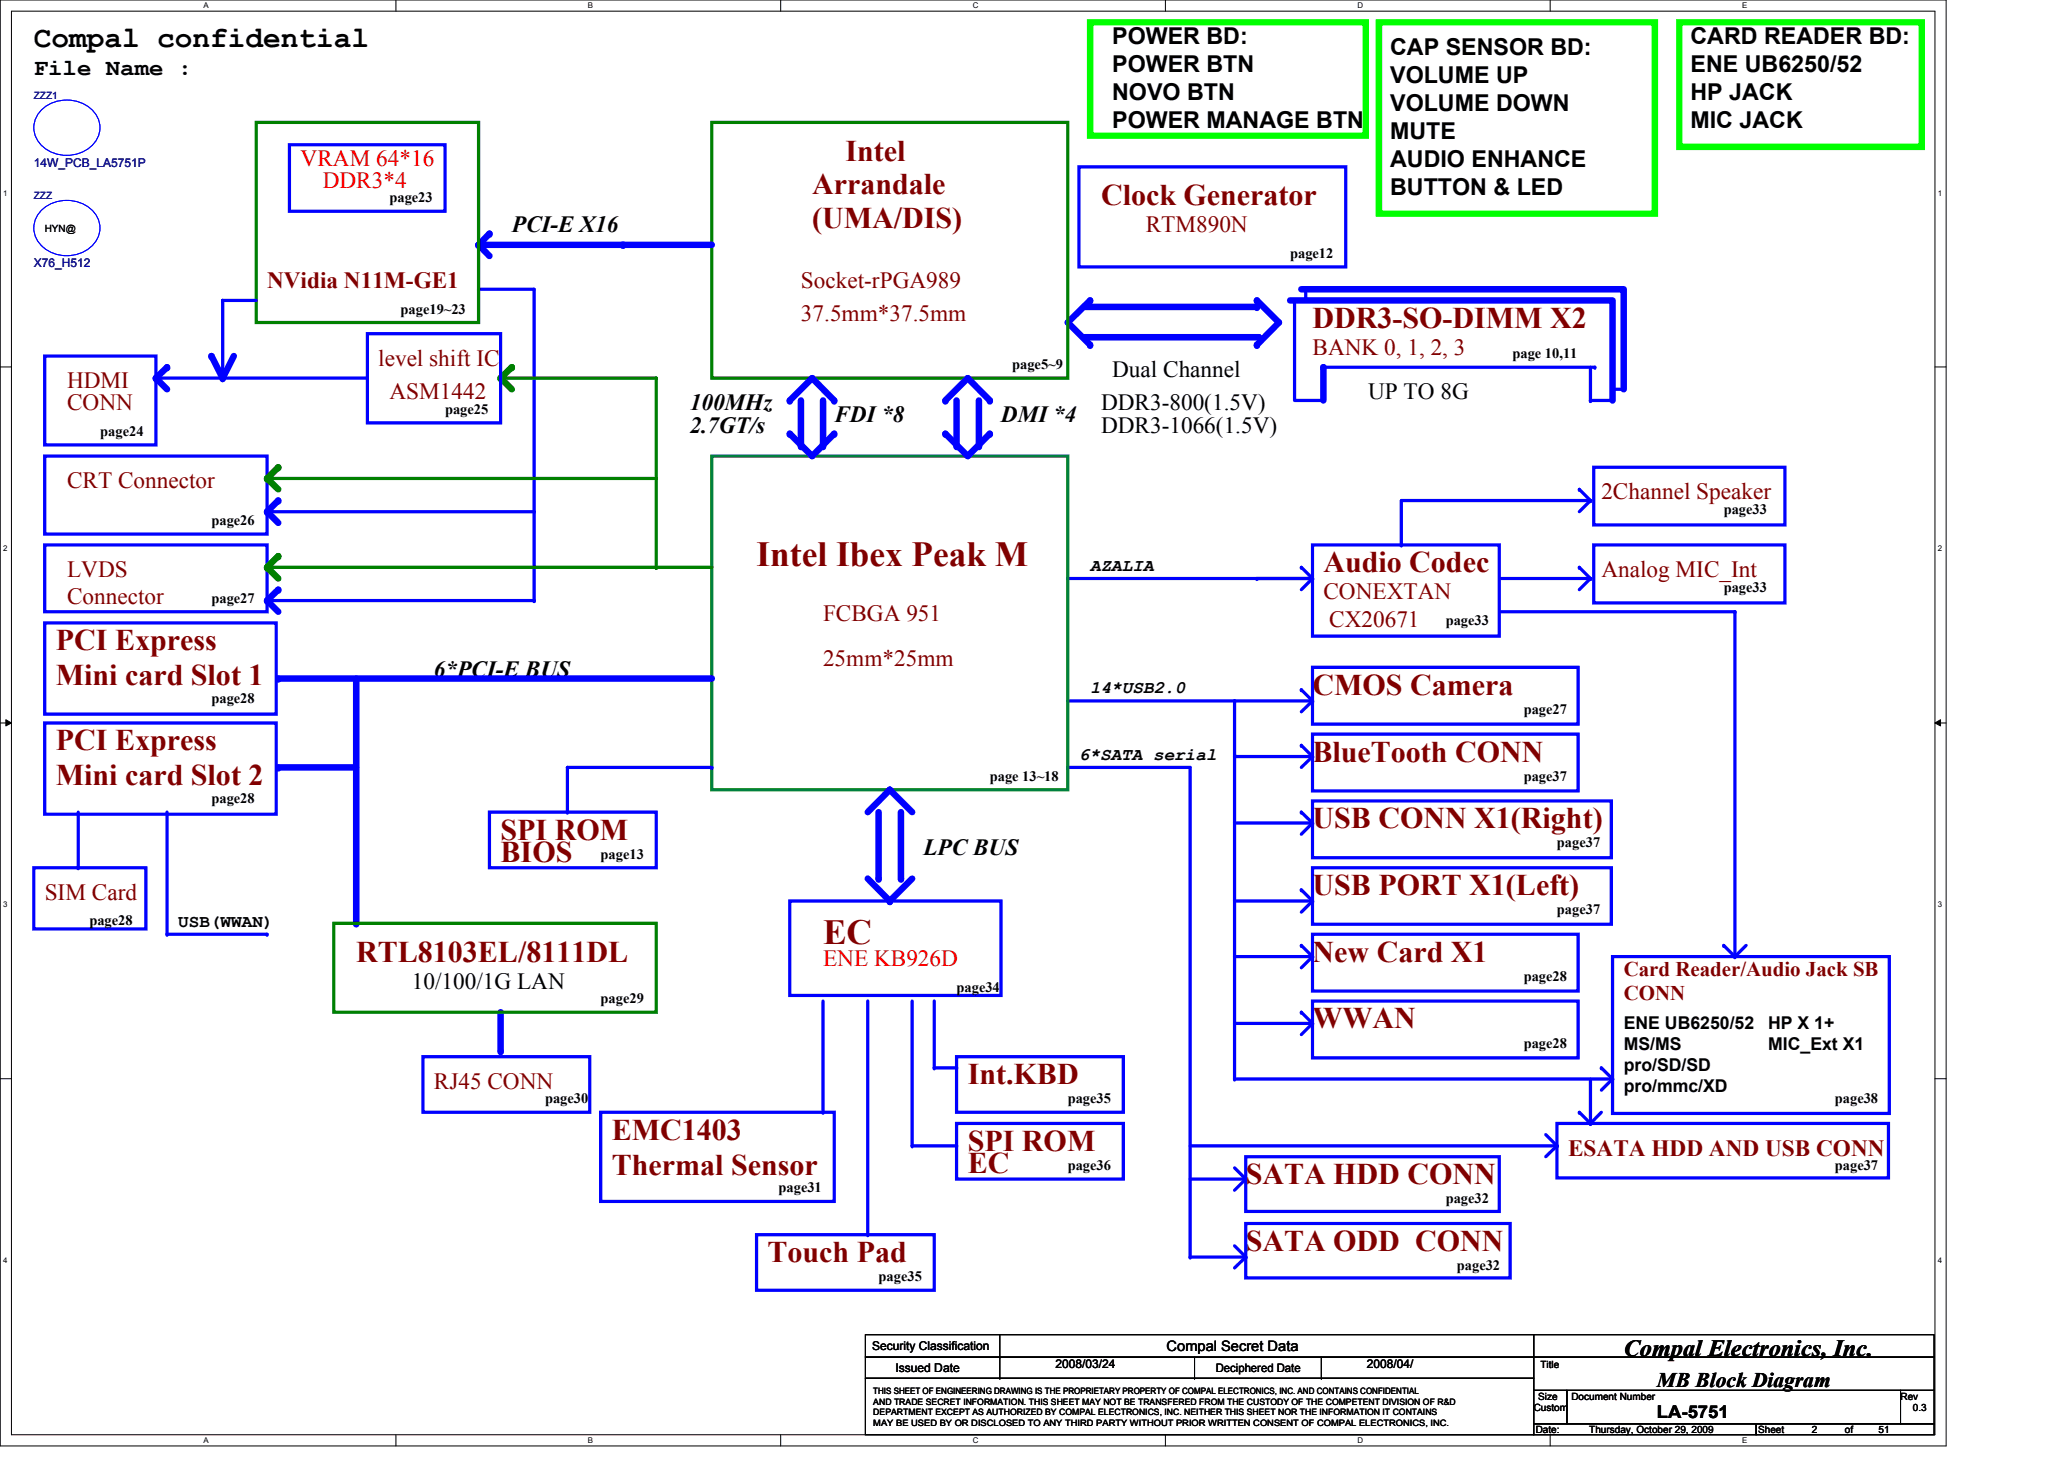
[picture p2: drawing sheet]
<svg xmlns="http://www.w3.org/2000/svg" width="297mm" height="210mm" viewBox="0 0 297 210" stroke-linecap="round" stroke-linejoin="round" font-family="sans-serif">
<path d="M0 0h280.1v208h-280.1zM1.6 1.6h276.9v204.8h-276.9z" fill="none" stroke="#000" stroke-width=".14"/>
<g fill="#fff">
<path d="M29.3 .2h.7v1.2h-.7z"/>
<path d="M29.3 206.6h.7v1.2h-.7z"/>
</g>
<path d="M57 0v1.6M57 206.4v1.6" fill="none" stroke="#000" stroke-width=".14"/>
<g fill="#fff">
<path d="M84.6 .2h.7v1.2h-.7z"/>
<path d="M84.6 206.6h.7v1.2h-.7z"/>
</g>
<path d="M112.3 0v1.6M112.3 206.4v1.6" fill="none" stroke="#000" stroke-width=".14"/>
<g fill="#fff">
<path d="M140 .2h.8v1.2h-.8z"/>
<path d="M140 206.6h.8v1.2h-.8z"/>
</g>
<path d="M167.7 0v1.6M167.7 206.4v1.6" fill="none" stroke="#000" stroke-width=".14"/>
<g fill="#fff">
<path d="M195.4 .2h.7v1.2h-.7z"/>
<path d="M195.4 206.6h.7v1.2h-.7z"/>
</g>
<path d="M223.1 0v1.6M223.1 206.4v1.6" fill="none" stroke="#000" stroke-width=".14"/>
<g fill="#fff">
<path d="M250.7 .2h.8v1.2h-.8z"/>
<path d="M250.7 206.6h.8v1.2h-.8z"/>
<path d="M.5 27.2h.6v1.2h-.6z"/>
<path d="M278.9 27.2h.6v1.2h-.6z"/>
<path d="M.5 78.4h.6v1.1h-.6z"/>
<path d="M278.9 78.4h.6v1.1h-.6z"/>
</g>
<path d="M0 52.8h1.6M278.5 52.8h1.6" fill="none" stroke="#000" stroke-width=".14"/>
<g fill="#fff">
<path d="M.5 129.6h.6v1.2h-.6z"/>
<path d="M278.9 129.6h.6v1.2h-.6z"/>
</g>
<path d="M0 104h1.6M.8 103.5l.8 .5-.8 .4zM278.5 104l.8-.5v.9zM278.5 104h1.6" fill="none" stroke="#000" stroke-width=".14"/>
<path d="M.8 103.5l.8 .5-.8 .4zM278.5 104l.8-.5v.9z" fill="#000"/>
<g fill="#fff">
<path d="M.5 180.8h.6v1.1h-.6z"/>
<path d="M278.9 180.8h.6v1.1h-.6z"/>
</g>
<g fill="none" stroke="#000" stroke-width=".14">
<path d="M0 155.2h1.6M278.5 155.2h1.6M124.5 192h96.2v3.2h-96.2zM124.5 195.2h96.2v3.1h-96.2zM124.5 198.3h96.2v8.1h-96.2zM143.9 195.2h.1M143.9 198.3h.1M143.9 192v6.3M171.9 198.3h.1M171.9 195.2v3.1M190.2 198.3h.1M190.2 195.2v3.1"/>
<path d="M220.7 192h57.6v3.2h-57.6zM220.7 195.2h57.6v4.8h-57.6zM220.7 200h4.8v4.9h-4.8zM220.7 204.9h32v1.5h-32zM225.5 200h48v4.9h-48zM252.7 204.9h25.6v1.5h-25.6zM273.5 200h4.8v4.9h-4.8z"/>
</g>
<path d="M187.3 107.2l1.6 1.6" fill="none" stroke="#00f" stroke-width=".47"/>
<circle cx="187.3" cy="107.2" r=".23" fill="#00f"/>
<path d="M188.9 108.8l-1.6 1.6" fill="none" stroke="#00f" stroke-width=".47"/>
<circle cx="188.9" cy="108.8" r=".23" fill="#00f"/>
<path d="M177.7 108.8h11.2" fill="none" stroke="#00f" stroke-width=".47"/>
<circle cx="188.9" cy="108.8" r=".23" fill="#00f"/>
<path d="M187.3 99.2l1.6 1.6" fill="none" stroke="#00f" stroke-width=".47"/>
<circle cx="187.3" cy="99.2" r=".23" fill="#00f"/>
<path d="M188.9 100.8l-1.6 1.6" fill="none" stroke="#00f" stroke-width=".47"/>
<circle cx="188.9" cy="100.8" r=".23" fill="#00f"/>
<path d="M177.7 100.8h11.2" fill="none" stroke="#00f" stroke-width=".47"/>
<circle cx="188.9" cy="100.8" r=".23" fill="#00f"/>
<path d="M188.9 78.4h26.9v13.1h-26.9zM187.3 81.6l1.6 1.6M188.9 96h38.2v8.2h-38.2zM188.9 105.6h38.2v8.2h-38.2z" fill="none" stroke="#00f" stroke-width=".47"/>
<circle cx="187.3" cy="81.6" r=".23" fill="#00f"/>
<path d="M188.9 83.2l-1.6 1.6" fill="none" stroke="#00f" stroke-width=".47"/>
<circle cx="188.9" cy="83.2" r=".23" fill="#00f"/>
<path d="M229.4 67.2h27.5v8.3h-27.5zM180.9 83.2h8" fill="none" stroke="#00f" stroke-width=".47"/>
<circle cx="180.9" cy="83.2" r=".23" fill="#00f"/>
<path d="M6.4 65.6h32v11.2h-32zM6.4 78.4h32v9.6h-32zM131.3 144v20.8" fill="none" stroke="#00f" stroke-width=".47"/>
<circle cx="131.3" cy="164.8" r=".23" fill="#00f"/>
<path d="M124.9 144v33.6" fill="none" stroke="#00f" stroke-width=".47"/>
<circle cx="124.9" cy="177.6" r=".23" fill="#00f"/>
<path d="M131.3 164.8h6.4" fill="none" stroke="#00f" stroke-width=".47"/>
<circle cx="137.7" cy="164.8" r=".23" fill="#00f"/>
<path d="M134.4 153.6h3.3" fill="none" stroke="#00f" stroke-width=".47"/>
<circle cx="137.7" cy="153.6" r=".23" fill="#00f"/>
<path d="M113.7 129.6h30.4v13.6h-30.4zM134.4 144v9.6" fill="none" stroke="#00f" stroke-width=".47"/>
<circle cx="134.4" cy="153.6" r=".23" fill="#00f"/>
<path d="M153.7 110.4h17.6" fill="none" stroke="#00f" stroke-width=".47"/>
<circle cx="153.7" cy="110.4" r=".23" fill="#00f"/>
<path d="M156.1 48.5h25.1" fill="none" stroke="#00f" stroke-width=".93"/>
<circle cx="181.2" cy="48.5" r=".47" fill="#00f"/>
<path d="M153.7 46.4l3.2 3.2" fill="none" stroke="#00f" stroke-width=".93"/>
<circle cx="156.9" cy="49.6" r=".47" fill="#00f"/>
<path d="M186.3 43.2v14.4h4.2M232.1 56h1.6" fill="none" stroke="#00f" stroke-width=".47"/>
<circle cx="233.7" cy="56" r=".23" fill="#00f"/>
<path d="M185.7 43.2h46.4v14.4" fill="none" stroke="#00f" stroke-width=".93"/>
<path d="M228.9 57.6h3.2" fill="none" stroke="#00f" stroke-width=".47"/>
<circle cx="228.9" cy="57.6" r=".23" fill="#00f"/>
<path d="M156.9 43.2l-3.2 3.2" fill="none" stroke="#00f" stroke-width=".93"/>
<circle cx="156.9" cy="43.2" r=".47" fill="#00f"/>
<path d="M190.5 52.8v4.8" fill="none" stroke="#00f" stroke-width=".93"/>
<circle cx="190.5" cy="52.8" r=".47" fill="#00f"/>
<path d="M184.1 46.4l-3.2 3.2" fill="none" stroke="#00f" stroke-width=".93"/>
<circle cx="180.9" cy="49.6" r=".47" fill="#00f"/>
<path d="M180.9 43.2l3.2 3.2" fill="none" stroke="#00f" stroke-width=".93"/>
<circle cx="180.9" cy="43.2" r=".47" fill="#00f"/>
<path d="M187.9 41.6v1.6" fill="none" stroke="#00f" stroke-width=".47"/>
<circle cx="187.9" cy="43.2" r=".23" fill="#00f"/>
<path d="M156.1 44.2h24.8" fill="none" stroke="#00f" stroke-width=".93"/>
<circle cx="180.9" cy="44.2" r=".47" fill="#00f"/>
<path d="M228.9 52.8v4.8" fill="none" stroke="#00f" stroke-width=".47"/>
<circle cx="228.9" cy="57.6" r=".23" fill="#00f"/>
<path d="M187.3 41.6h46.4v14.4" fill="none" stroke="#00f" stroke-width=".93"/>
<path d="M190.5 52.8h39" fill="none" stroke="#00f" stroke-width=".47"/>
<circle cx="229.5" cy="52.8" r=".23" fill="#00f"/>
<path d="M51.3 97.6v35.2" fill="none" stroke="#00f" stroke-width=".93"/>
<circle cx="51.3" cy="132.8" r=".47" fill="#00f"/>
<path d="M153.7 100.8h24" fill="none" stroke="#00f" stroke-width=".47"/>
<circle cx="177.7" cy="100.8" r=".23" fill="#00f"/>
<path d="M177.7 100.8v54.4" fill="none" stroke="#00f" stroke-width=".47"/>
<circle cx="177.7" cy="155.2" r=".23" fill="#00f"/>
<path d="M153.7 83.2h35.2" fill="none" stroke="#00f" stroke-width=".47"/>
<circle cx="188.9" cy="83.2" r=".23" fill="#00f"/>
<path d="M102.4 17.6h51.3v36.8h-51.3z" fill="none" stroke="#008000" stroke-width=".47"/>
<path d="M102.4 65.6h51.3v48h-51.3z" fill="none" stroke="#008040" stroke-width=".47"/>
<path d="M139.3 54.4l3.1 3.2" fill="none" stroke="#00f" stroke-width=".93"/>
<circle cx="142.4" cy="57.6" r=".47" fill="#00f"/>
<path d="M136.1 62.4l3.2 3.2" fill="none" stroke="#00f" stroke-width=".93"/>
<circle cx="136.1" cy="62.4" r=".47" fill="#00f"/>
<path d="M140.9 57.6v6.6" fill="none" stroke="#00f" stroke-width=".93"/>
<circle cx="140.9" cy="64.2" r=".47" fill="#00f"/>
<path d="M137.7 57.6v6.6" fill="none" stroke="#00f" stroke-width=".93"/>
<circle cx="137.7" cy="64.2" r=".47" fill="#00f"/>
<path d="M142.4 62.4l-3.1 3.2" fill="none" stroke="#00f" stroke-width=".93"/>
<circle cx="142.4" cy="62.4" r=".47" fill="#00f"/>
<path d="M139.3 54.4l-3.2 3.2" fill="none" stroke="#00f" stroke-width=".93"/>
<circle cx="136.1" cy="57.6" r=".47" fill="#00f"/>
<path d="M40 97.6h62.4" fill="none" stroke="#00f" stroke-width=".93"/>
<circle cx="40" cy="97.6" r=".47" fill="#00f"/>
<path d="M6.4 89.6h33.3v13.1h-33.3z" fill="none" stroke="#00f" stroke-width=".47"/>
<path d="M68.9 35.2h20.8" fill="none" stroke="#00f" stroke-width=".93"/>
<circle cx="68.9" cy="35.2" r=".47" fill="#00f"/>
<path d="M68.9 35.2l1.5 1.6" fill="none" stroke="#00f" stroke-width=".93"/>
<circle cx="68.9" cy="35.2" r=".47" fill="#00f"/>
<path d="M70.4 33.6l-1.5 1.6" fill="none" stroke="#00f" stroke-width=".93"/>
<circle cx="70.4" cy="33.6" r=".47" fill="#00f"/>
<path d="M41.7 20.8h22.3v9.6h-22.3zM76.9 41.6v44.8" fill="none" stroke="#00f" stroke-width=".47"/>
<circle cx="76.9" cy="86.4" r=".23" fill="#00f"/>
<path d="M40 110.4h11.3" fill="none" stroke="#00f" stroke-width=".93"/>
<circle cx="40" cy="110.4" r=".47" fill="#00f"/>
<path d="M68.9 41.6h8" fill="none" stroke="#00f" stroke-width=".47"/>
<circle cx="68.9" cy="41.6" r=".23" fill="#00f"/>
<path d="M6.4 51.2h16v12.8h-16z" fill="none" stroke="#00f" stroke-width=".47"/>
<path d="M72 145.6v5.6" fill="none" stroke="#00f" stroke-width=".93"/>
<circle cx="72" cy="151.2" r=".47" fill="#00f"/>
<path d="M36.9 17.6h32v28.8h-32z" fill="none" stroke="#008000" stroke-width=".47"/>
<path d="M129.7 116.8v9.6" fill="none" stroke="#00f" stroke-width=".93"/>
<circle cx="129.7" cy="126.4" r=".47" fill="#00f"/>
<path d="M6.4 104h33.3v13.1h-33.3zM187.3 116.8l1.6 1.6M188.9 115.2h43v8.2h-43z" fill="none" stroke="#00f" stroke-width=".47"/>
<circle cx="187.3" cy="116.8" r=".23" fill="#00f"/>
<path d="M177.7 118.4h11.2" fill="none" stroke="#00f" stroke-width=".47"/>
<circle cx="188.9" cy="118.4" r=".23" fill="#00f"/>
<path d="M188.9 118.4l-1.6 1.6" fill="none" stroke="#00f" stroke-width=".47"/>
<circle cx="188.9" cy="118.4" r=".23" fill="#00f"/>
<path d="M126.4 116.8v9.6" fill="none" stroke="#00f" stroke-width=".93"/>
<circle cx="126.4" cy="126.4" r=".47" fill="#00f"/>
<path d="M128.1 113.6l-3.2 3.2" fill="none" stroke="#00f" stroke-width=".93"/>
<circle cx="128.1" cy="113.6" r=".47" fill="#00f"/>
<path d="M128.1 113.6l3.2 3.2" fill="none" stroke="#00f" stroke-width=".93"/>
<circle cx="128.1" cy="113.6" r=".47" fill="#00f"/>
<path d="M124.9 126.4l3.2 3.2" fill="none" stroke="#00f" stroke-width=".93"/>
<circle cx="128.1" cy="129.6" r=".47" fill="#00f"/>
<path d="M131.3 126.4l-3.2 3.2" fill="none" stroke="#00f" stroke-width=".93"/>
<circle cx="128.1" cy="129.6" r=".47" fill="#00f"/>
<path d="M155.3 24h38.4v14.4h-38.4zM229.4 78.4h27.5v8.3h-27.5zM187.3 136l1.6 1.6M60.9 152h24v8h-24zM137.7 152h24v8h-24zM108.9 177.6h25.5v8h-25.5zM137.7 161.6h24v8h-24z" fill="none" stroke="#00f" stroke-width=".47"/>
<path d="M48 132.8h46.4v12.8h-46.4z" fill="none" stroke="#008000" stroke-width=".47"/>
<circle cx="187.3" cy="136" r=".23" fill="#00f"/>
<path d="M177.7 137.6h11.2" fill="none" stroke="#00f" stroke-width=".47"/>
<circle cx="188.9" cy="137.6" r=".23" fill="#00f"/>
<path d="M188.9 137.6l-1.6 1.6" fill="none" stroke="#00f" stroke-width=".47"/>
<circle cx="188.9" cy="137.6" r=".23" fill="#00f"/>
<path d="M188.9 134.4h38.2v8.2h-38.2zM187.3 145.6l1.6 1.6" fill="none" stroke="#00f" stroke-width=".47"/>
<circle cx="187.3" cy="145.6" r=".23" fill="#00f"/>
<path d="M177.7 147.2h11.2" fill="none" stroke="#00f" stroke-width=".47"/>
<circle cx="188.9" cy="147.2" r=".23" fill="#00f"/>
<path d="M188.9 147.2l-1.6 1.6" fill="none" stroke="#00f" stroke-width=".47"/>
<circle cx="188.9" cy="147.2" r=".23" fill="#00f"/>
<path d="M188.9 144h38.2v8.2h-38.2zM230.5 153.6l1.6 1.6" fill="none" stroke="#00f" stroke-width=".47"/>
<circle cx="230.5" cy="153.6" r=".23" fill="#00f"/>
<path d="M177.7 155.2h54.4" fill="none" stroke="#00f" stroke-width=".47"/>
<circle cx="232.1" cy="155.2" r=".23" fill="#00f"/>
<path d="M232.1 155.2l-1.6 1.6" fill="none" stroke="#00f" stroke-width=".47"/>
<circle cx="232.1" cy="155.2" r=".23" fill="#00f"/>
<path d="M11.3 116.8v8M4.9 124.8h16.1v8.8h-16.1z" fill="none" stroke="#00f" stroke-width=".47"/>
<circle cx="11.3" cy="124.8" r=".23" fill="#00f"/>
<path d="M156.9 3.2h39.7v16.3h-39.7zM198.5 3.2h39.7v27.5h-39.7zM241.7 3.2h34.9v17.9h-34.9z" fill="none" stroke="#0f0" stroke-width=".93"/>
<path d="M201.7 72h27.2" fill="none" stroke="#00f" stroke-width=".47"/>
<circle cx="228.9" cy="72" r=".23" fill="#00f"/>
<path d="M228.9 72l-1.6 1.6" fill="none" stroke="#00f" stroke-width=".47"/>
<circle cx="228.9" cy="72" r=".23" fill="#00f"/>
<path d="M227.3 70.4l1.6 1.6" fill="none" stroke="#00f" stroke-width=".47"/>
<circle cx="227.3" cy="70.4" r=".23" fill="#00f"/>
<path d="M222.5 163.2l1.6 1.6M224.1 161.6h47.7v7.9h-47.7z" fill="none" stroke="#00f" stroke-width=".47"/>
<circle cx="224.1" cy="164.8" r=".23" fill="#00f"/>
<path d="M224.1 164.8l-1.6 1.6" fill="none" stroke="#00f" stroke-width=".47"/>
<circle cx="224.1" cy="164.8" r=".23" fill="#00f"/>
<path d="M171.3 164.8h52.8" fill="none" stroke="#00f" stroke-width=".47"/>
<circle cx="224.1" cy="164.8" r=".23" fill="#00f"/>
<path d="M227.3 160l1.6 1.6" fill="none" stroke="#00f" stroke-width=".47"/>
<circle cx="227.3" cy="160" r=".23" fill="#00f"/>
<path d="M228.9 155.2v6.4" fill="none" stroke="#00f" stroke-width=".47"/>
<circle cx="228.9" cy="161.6" r=".23" fill="#00f"/>
<path d="M230.5 160l-1.6 1.6" fill="none" stroke="#00f" stroke-width=".47"/>
<circle cx="228.9" cy="161.6" r=".23" fill="#00f"/>
<path d="M89.7 35.2h12.7" fill="none" stroke="#00f" stroke-width=".93"/>
<circle cx="89.7" cy="35.2" r=".47" fill="#00f"/>
<path d="M81.7 110.4h20.7" fill="none" stroke="#00f" stroke-width=".47"/>
<circle cx="102.4" cy="110.4" r=".23" fill="#00f"/>
<path d="M70.4 116.8h24v8h-24zM81.7 110.4v6.4" fill="none" stroke="#00f" stroke-width=".47"/>
<circle cx="81.7" cy="116.8" r=".23" fill="#00f"/>
<path d="M116.9 54.4l3.2 3.2" fill="none" stroke="#00f" stroke-width=".93"/>
<circle cx="120.1" cy="57.6" r=".47" fill="#00f"/>
<path d="M113.7 62.4l3.2 3.2" fill="none" stroke="#00f" stroke-width=".93"/>
<circle cx="113.7" cy="62.4" r=".47" fill="#00f"/>
<path d="M118.4 57.6v6.6" fill="none" stroke="#00f" stroke-width=".93"/>
<circle cx="118.4" cy="64.2" r=".47" fill="#00f"/>
<path d="M115.3 57.6v6.6" fill="none" stroke="#00f" stroke-width=".93"/>
<circle cx="115.3" cy="64.2" r=".47" fill="#00f"/>
<path d="M120.1 62.4l-3.2 3.2" fill="none" stroke="#00f" stroke-width=".93"/>
<circle cx="120.1" cy="62.4" r=".47" fill="#00f"/>
<path d="M116.9 54.4l-3.2 3.2" fill="none" stroke="#00f" stroke-width=".93"/>
<circle cx="113.7" cy="57.6" r=".47" fill="#00f"/>
<path d="M33.7 51.2l-1.7 3.2" fill="none" stroke="#00f" stroke-width=".93"/>
<circle cx="32" cy="54.4" r=".47" fill="#00f"/>
<path d="M32 43.2v11.2" fill="none" stroke="#00f" stroke-width=".47"/>
<circle cx="32" cy="43.2" r=".23" fill="#00f"/>
<path d="M30.4 51.2l1.6 3.2" fill="none" stroke="#00f" stroke-width=".93"/>
<circle cx="30.4" cy="51.2" r=".47" fill="#00f"/>
<path d="M38.4 73.6l1.6 1.6" fill="none" stroke="#00f" stroke-width=".93"/>
<circle cx="38.4" cy="73.6" r=".47" fill="#00f"/>
<path d="M38.4 73.6h38.5" fill="none" stroke="#00f" stroke-width=".47"/>
<circle cx="76.9" cy="73.6" r=".23" fill="#00f"/>
<path d="M40 72l-1.6 1.6" fill="none" stroke="#00f" stroke-width=".93"/>
<circle cx="40" cy="72" r=".47" fill="#00f"/>
<path d="M22.4 54.4l1.6 1.6" fill="none" stroke="#00f" stroke-width=".93"/>
<circle cx="22.4" cy="54.4" r=".47" fill="#00f"/>
<path d="M22.4 54.4h30.5" fill="none" stroke="#00f" stroke-width=".47"/>
<circle cx="52.9" cy="54.4" r=".23" fill="#00f"/>
<path d="M24 52.8l-1.6 1.6" fill="none" stroke="#00f" stroke-width=".93"/>
<circle cx="24" cy="52.8" r=".47" fill="#00f"/>
<path d="M94.4 81.6h8" fill="none" stroke="#008000" stroke-width=".47"/>
<circle cx="94.4" cy="81.6" r=".23" fill="#008000"/>
<path d="M38.4 68.8h56" fill="none" stroke="#008000" stroke-width=".47"/>
<circle cx="94.4" cy="68.8" r=".23" fill="#008000"/>
<path d="M40 67.2l-1.6 1.6" fill="none" stroke="#008000" stroke-width=".93"/>
<circle cx="40" cy="67.2" r=".47" fill="#008000"/>
<path d="M38.4 68.8l1.6 1.6" fill="none" stroke="#008000" stroke-width=".93"/>
<circle cx="38.4" cy="68.8" r=".47" fill="#008000"/>
<path d="M72 54.4h22.4" fill="none" stroke="#008000" stroke-width=".47"/>
<circle cx="94.4" cy="54.4" r=".23" fill="#008000"/>
<path d="M73.7 52.8l-1.7 1.6" fill="none" stroke="#008000" stroke-width=".93"/>
<circle cx="73.7" cy="52.8" r=".47" fill="#008000"/>
<path d="M72 54.4l1.7 1.6" fill="none" stroke="#008000" stroke-width=".93"/>
<circle cx="72" cy="54.4" r=".47" fill="#008000"/>
<path d="M94.4 54.4v27.2" fill="none" stroke="#008000" stroke-width=".47"/>
<circle cx="94.4" cy="81.6" r=".23" fill="#008000"/>
<path d="M32 43.2h4.9M52.9 48h19.1v12.8h-19.1z" fill="none" stroke="#00f" stroke-width=".47"/>
<circle cx="32" cy="43.2" r=".23" fill="#00f"/>
<path d="M188.9 124.8h43v8.2h-43zM188.9 129.6l-1.6 1.6M232.1 137.6h39.8v22.6h-39.8z" fill="none" stroke="#00f" stroke-width=".47"/>
<circle cx="188.9" cy="129.6" r=".23" fill="#00f"/>
<path d="M177.7 129.6h11.2" fill="none" stroke="#00f" stroke-width=".47"/>
<circle cx="188.9" cy="129.6" r=".23" fill="#00f"/>
<path d="M187.3 128l1.6 1.6" fill="none" stroke="#00f" stroke-width=".47"/>
<circle cx="187.3" cy="128" r=".23" fill="#00f"/>
<path d="M24 116.8v17.6" fill="none" stroke="#00f" stroke-width=".47"/>
<circle cx="24" cy="134.4" r=".23" fill="#00f"/>
<path d="M24 134.4h14.4" fill="none" stroke="#00f" stroke-width=".47"/>
<circle cx="38.4" cy="134.4" r=".23" fill="#00f"/>
<path d="M179.3 180.8l-1.6 1.6" fill="none" stroke="#00f" stroke-width=".47"/>
<circle cx="179.3" cy="180.8" r=".23" fill="#00f"/>
<path d="M177.7 179.2l1.6 1.6" fill="none" stroke="#00f" stroke-width=".47"/>
<circle cx="179.3" cy="180.8" r=".23" fill="#00f"/>
<path d="M177.7 168l1.6 1.6" fill="none" stroke="#00f" stroke-width=".47"/>
<circle cx="179.3" cy="169.6" r=".23" fill="#00f"/>
<path d="M179.3 169.6l-1.6 1.6" fill="none" stroke="#00f" stroke-width=".47"/>
<circle cx="179.3" cy="169.6" r=".23" fill="#00f"/>
<path d="M171.3 169.6h8" fill="none" stroke="#00f" stroke-width=".47"/>
<circle cx="179.3" cy="169.6" r=".23" fill="#00f"/>
<path d="M171.3 180.8h8" fill="none" stroke="#00f" stroke-width=".47"/>
<circle cx="179.3" cy="180.8" r=".23" fill="#00f"/>
<path d="M171.3 110.4v70.4M179.3 166.4h36.5v7.9h-36.5zM179.3 176h38v7.9h-38z" fill="none" stroke="#00f" stroke-width=".47"/>
<circle cx="171.3" cy="180.8" r=".23" fill="#00f"/>
<path d="M228.9 83.2l-1.6 1.6" fill="none" stroke="#00f" stroke-width=".47"/>
<circle cx="228.9" cy="83.2" r=".23" fill="#00f"/>
<path d="M216.1 83.2h12.8" fill="none" stroke="#00f" stroke-width=".47"/>
<circle cx="228.9" cy="83.2" r=".23" fill="#00f"/>
<path d="M227.3 81.6l1.6 1.6" fill="none" stroke="#00f" stroke-width=".47"/>
<circle cx="227.3" cy="81.6" r=".23" fill="#00f"/>
<path d="M38.4 81.6l1.6 1.6" fill="none" stroke="#008000" stroke-width=".93"/>
<circle cx="38.4" cy="81.6" r=".47" fill="#008000"/>
<path d="M38.4 81.6h56" fill="none" stroke="#008000" stroke-width=".47"/>
<circle cx="94.4" cy="81.6" r=".23" fill="#008000"/>
<path d="M40 80l-1.6 1.6" fill="none" stroke="#008000" stroke-width=".93"/>
<circle cx="40" cy="80" r=".47" fill="#008000"/>
<path d="M38.4 86.4l1.6 1.6" fill="none" stroke="#00f" stroke-width=".93"/>
<circle cx="38.4" cy="86.4" r=".47" fill="#00f"/>
<path d="M38.4 86.4h38.5" fill="none" stroke="#00f" stroke-width=".47"/>
<circle cx="76.9" cy="86.4" r=".23" fill="#00f"/>
<path d="M40 84.8l-1.6 1.6" fill="none" stroke="#00f" stroke-width=".93"/>
<circle cx="40" cy="84.8" r=".47" fill="#00f"/>
<path d="M216.1 88h33.6" fill="none" stroke="#00f" stroke-width=".47"/>
<circle cx="249.7" cy="88" r=".23" fill="#00f"/>
<path d="M249.7 88v49.6" fill="none" stroke="#00f" stroke-width=".47"/>
<circle cx="249.7" cy="137.6" r=".23" fill="#00f"/>
<path d="M248.1 136l1.6 1.6" fill="none" stroke="#00f" stroke-width=".47"/>
<circle cx="248.1" cy="136" r=".23" fill="#00f"/>
<path d="M251.3 136l-1.6 1.6" fill="none" stroke="#00f" stroke-width=".47"/>
<circle cx="249.7" cy="137.6" r=".23" fill="#00f"/>
<path d="M201.7 72v6.4" fill="none" stroke="#00f" stroke-width=".47"/>
<circle cx="201.7" cy="78.4" r=".23" fill="#00f"/>
<path d="M118.4 144v16M86.4 160h33.7v12.8h-33.7z" fill="none" stroke="#00f" stroke-width=".47"/>
<circle cx="118.4" cy="160" r=".23" fill="#00f"/>
<path d="M6 15.8a5.2 5.2 0 0 1 8.1 1.2 3.7 3.7 0 0 1-2.1 4.8 5.1 5.1 0 0 1-6.8-2.1 3.5 3.5 0 0 1 .8-3.9zM6 30.2a5.2 5.2 0 0 1 8.1 1.2 3.7 3.7 0 0 1-2.1 4.8 5.1 5.1 0 0 1-6.8-2 3.5 3.5 0 0 1 .8-4z" fill="none" stroke="#00f" stroke-width=".14"/>
<g font-size="5.1" fill="#800000">
<text x="108.9" y="81.4">Intel Ibex Peak M</text>
<text x="118.4" y="135.8">EC</text>
</g>
<text font-size="4.3" x="4.9" y="6.8">Compal confidential</text>
<g font-size="4.3" fill="#800000">
<text x="121.7" y="23.2">Intel</text>
<text x="116.9" y="27.9">Arrandale</text>
<text x="158.5" y="29.5">Clock Generator</text>
<text x="116.9" y="32.8">(UMA/DIS)</text>
<text x="188.9" y="47.2">DDR3-SO-DIMM X2</text>
<text x="190.5" y="82.3">Audio Codec</text>
<text x="8" y="93.6">PCI Express</text>
<text x="8" y="98.6">Mini card Slot 1</text>
<text x="188.9" y="99.9">CMOS Camera</text>
<text x="8" y="107.9">PCI Express</text>
<text x="8" y="113">Mini card Slot 2</text>
<text x="188.9" y="109.6">BlueTooth CONN</text>
<text x="188.9" y="119.2">USB CONN X1(Right)</text>
<text x="72" y="120.8">SPI ROM</text>
<text x="72" y="124">BIOS</text>
<text x="188.9" y="128.8">USB PORT X1(Left)</text>
<text x="51.3" y="138.3">RTL8103EL/8111DL</text>
<text x="188.9" y="138.3">New Card X1</text>
<text x="188.9" y="148">WWAN</text>
<text x="139.3" y="156">Int.KBD</text>
<text x="88.1" y="164">EMC1403</text>
<text x="139.3" y="165.6">SPI ROM</text>
<text x="88.1" y="169">Thermal Sensor</text>
<text x="139.3" y="168.8">EC</text>
<text x="179.3" y="170.3">SATA HDD CONN</text>
<text x="179.3" y="180">SATA ODD CONN</text>
<text x="110.4" y="181.6">Touch Pad</text>
</g>
<g font-size="3.3">
<text x="4.9" y="10.8">File Name :</text>
<text x="160.1" y="6.3">POWER BD:</text>
<text x="160.1" y="10.4">POWER BTN</text>
<text x="200.1" y="8">CAP SENSOR BD:</text>
<text x="200.1" y="12">VOLUME UP</text>
<text x="243.3" y="6.3">CARD READER BD:</text>
<text x="243.3" y="10.4">ENE UB6250/52</text>
<text x="160.1" y="14.4">NOVO BTN</text>
<text x="200.1" y="16">VOLUME DOWN</text>
<text x="243.3" y="14.4">HP JACK</text>
<text x="160.1" y="18.4">POWER MANAGE BTN</text>
<text x="200.1" y="20">MUTE</text>
<text x="243.3" y="18.4">MIC JACK</text>
<text x="200.1" y="24">AUDIO ENHANCE</text>
<text x="200.1" y="28.1">BUTTON &amp; LED</text>
<text x="73.7" y="33.4">PCI-E X16</text>
<text x="99.3" y="59.1">100MHz</text>
<text x="158.5" y="59">DDR3-800(1.5V)</text>
<text x="160.1" y="54.2">Dual Channel</text>
<text x="196.9" y="57.4">UP TO 8G</text>
<text x="99.3" y="62.3">2.7GT/s</text>
<text x="120.1" y="60.7">FDI *8</text>
<text x="144.1" y="60.7">DMI *4</text>
<text x="158.5" y="62.2">DDR3-1066(1.5V)</text>
<text x="62.4" y="97.5">6*PCI-E BUS</text>
<text x="132.9" y="123.1">LPC BUS</text>
<text x="59.3" y="142.2">10/100/1G LAN</text>
<text x="233.7" y="195.1">Compal Electronics, Inc.</text>
</g>
<g font-size="3.3" fill="#f00">
<text x="43.3" y="23.8">VRAM 64*16</text>
<text x="46.4" y="27">DDR3*4</text>
<text x="118.4" y="139">ENE KB926D</text>
</g>
<g font-size="3.3" fill="#800000">
<text x="164.9" y="33.4">RTM890N</text>
<text x="38.4" y="41.5">NVidia N11M-GE1</text>
<text x="115.3" y="41.4">Socket-rPGA989</text>
<text x="115.3" y="46.2">37.5mm*37.5mm</text>
<text x="54.4" y="52.6">level shift IC</text>
<text x="188.9" y="51">BANK 0, 1, 2, 3</text>
<text x="9.6" y="55.8">HDMI</text>
<text x="9.6" y="59">CONN</text>
<text x="56" y="57.4">ASM1442</text>
<text x="9.6" y="70.2">CRT Connector</text>
<text x="230.5" y="71.8">2Channel Speaker</text>
<text x="9.6" y="83">LVDS</text>
<text x="230.5" y="83">Analog MIC_Int</text>
<text x="9.6" y="87">Connector</text>
<text x="118.4" y="89.4">FCBGA 951</text>
<text x="190.5" y="86.2">CONEXTAN</text>
<text x="118.4" y="95.8">25mm*25mm</text>
<text x="191.3" y="90.2">CX20671</text>
<text x="6.4" y="129.4">SIM Card</text>
<text x="62.4" y="156.6">RJ45 CONN</text>
<text x="225.7" y="166.3">ESATA HDD AND USB CONN</text>
</g>
<g font-size="3" fill="#800000">
<text x="233.7" y="140.4">Card Reader/Audio Jack SB</text>
<text x="233.7" y="143.9">CONN</text>
</g>
<text font-size="3" x="238.5" y="199.6">MB Block Diagram</text>
<g font-size="2.5">
<text x="156.9" y="82.1">AZALIA</text>
<text x="156.9" y="99.7">14*USB2.0</text>
<text x="155.3" y="109.3">6*SATA serial</text>
<text x="25.7" y="133.3">USB(WWAN)</text>
<text x="233.7" y="148">ENE UB6250/52</text>
<text x="254.5" y="148">HP X 1+</text>
<text x="233.7" y="151">MS/MS</text>
<text x="233.7" y="154.1">pro/SD/SD</text>
<text x="254.5" y="151">MIC_Ext X1</text>
<text x="233.7" y="157.1">pro/mmc/XD</text>
<text x="238.5" y="204">LA-5751</text>
</g>
<g font-size="2.1">
<text x="56" y="29.1">page23</text>
<text x="185.7" y="37.1">page12</text>
<text x="57.7" y="45.1">page19~23</text>
<text x="145.7" y="53.1">page5~9</text>
<text x="217.7" y="51.5">page 10,11</text>
<text x="64" y="59.5">page25</text>
<text x="14.4" y="62.7">page24</text>
<text x="30.4" y="75.5">page26</text>
<text x="248.1" y="73.9">page33</text>
<text x="30.4" y="86.7">page27</text>
<text x="208.1" y="89.9">page33</text>
<text x="248.1" y="85.1">page33</text>
<text x="30.4" y="101.1">page28</text>
<text x="219.3" y="102.7">page27</text>
<text x="142.4" y="112.3">page 13~18</text>
<text x="219.3" y="112.3">page37</text>
<text x="30.4" y="115.5">page28</text>
<text x="86.4" y="123.5">page13</text>
<text x="224.1" y="121.9">page37</text>
<text x="224.1" y="131.5">page37</text>
<text x="12.9" y="133.1">page28</text>
<text x="137.7" y="142.7">page34</text>
<text x="219.3" y="141.1">page28</text>
<text x="86.4" y="144.3">page29</text>
<text x="219.3" y="150.7">page28</text>
<text x="78.4" y="158.7">page30</text>
<text x="153.7" y="158.7">page35</text>
<text x="264.1" y="158.7">page38</text>
<text x="112.1" y="171.5">page31</text>
<text x="153.7" y="168.3">page36</text>
<text x="208.1" y="173.1">page32</text>
<text x="264.1" y="168.3">page37</text>
<text x="126.4" y="184.3">page35</text>
<text x="209.7" y="182.8">page32</text>
<text x="167.9" y="194.4">Compal Secret Data</text>
</g>
<g font-size="1.7" fill="#000080">
<text x="4.9" y="24">14W_PCB_LA5751P</text>
<text x="4.9" y="38.4">X76_H512</text>
</g>
<g font-size="1.7">
<text x="125.5" y="194.3">Security Classification</text>
<text x="128.9" y="197.3">Issued Date</text>
<text x="151.9" y="196.8">2008/03/24</text>
<text x="175" y="197.4">Deciphered Date</text>
<text x="196.7" y="196.8">2008/04/</text>
</g>
<g font-size="1.4" fill="#000080">
<text x="4.9" y="14.2">ZZZ1</text>
<text x="4.9" y="28.6">ZZZ</text>
</g>
<g font-size="1.4">
<text x="6.4" y="33.4">HYN@</text>
<text x="221.7" y="196.8">Title</text>
<text x="220.7" y="203">Custom</text>
<text x="221.4" y="201.4">Size</text>
<text x="226.1" y="201.4">Document Number</text>
<text x="273.5" y="201.4">Rev</text>
<text x="275.3" y="203">0.3</text>
<text x="221" y="206.2">Date:</text>
<text x="228.7" y="206.2">Thursday, October 29, 2009</text>
<text x="253" y="206.2">Sheet</text>
<text x="260.7" y="206.2">2</text>
<text x="265.5" y="206.2">of</text>
<text x="270.3" y="206.2">51</text>
</g>
<g font-size="1.3">
<text x="125.7" y="200.6">THIS SHEET OF ENGINEERING DRAWING IS THE PROPRIETARY PROPERTY OF COMPAL ELECTRONICS, INC. AND CONTAINS CONFIDENTIAL</text>
<text x="125.7" y="202.1">AND TRADE SECRET INFORMATION. THIS SHEET MAY NOT BE TRANSFERED FROM THE CUSTODY OF THE COMPETENT DIVISION OF R&amp;D</text>
<text x="125.7" y="203.6">DEPARTMENT EXCEPT AS AUTHORIZED BY COMPAL ELECTRONICS, INC. NEITHER THIS SHEET NOR THE INFORMATION IT CONTAINS</text>
<text x="125.7" y="205.1">MAY BE USED BY OR DISCLOSED TO ANY THIRD PARTY WITHOUT PRIOR WRITTEN CONSENT OF COMPAL ELECTRONICS, INC.</text>
</g>
<g font-size="1.1">
<text x="29.3" y="1.1">A</text>
<text x="84.6" y="1.1">B</text>
<text x="140" y="1.1">C</text>
<text x="195.4" y="1.1">D</text>
<text x="250.7" y="1.1">E</text>
<text x=".5" y="28.2">1</text>
<text x="278.9" y="28.2">1</text>
<text x=".5" y="79.3">2</text>
<text x="278.9" y="79.3">2</text>
<text x=".5" y="130.6">3</text>
<text x="278.9" y="130.6">3</text>
<text x=".5" y="181.7">4</text>
<text x="278.9" y="181.7">4</text>
<text x="29.3" y="207.6">A</text>
<text x="84.6" y="207.6">B</text>
<text x="140" y="207.6">C</text>
<text x="195.4" y="207.6">D</text>
<text x="250.7" y="207.6">E</text>
</g>
</svg>
